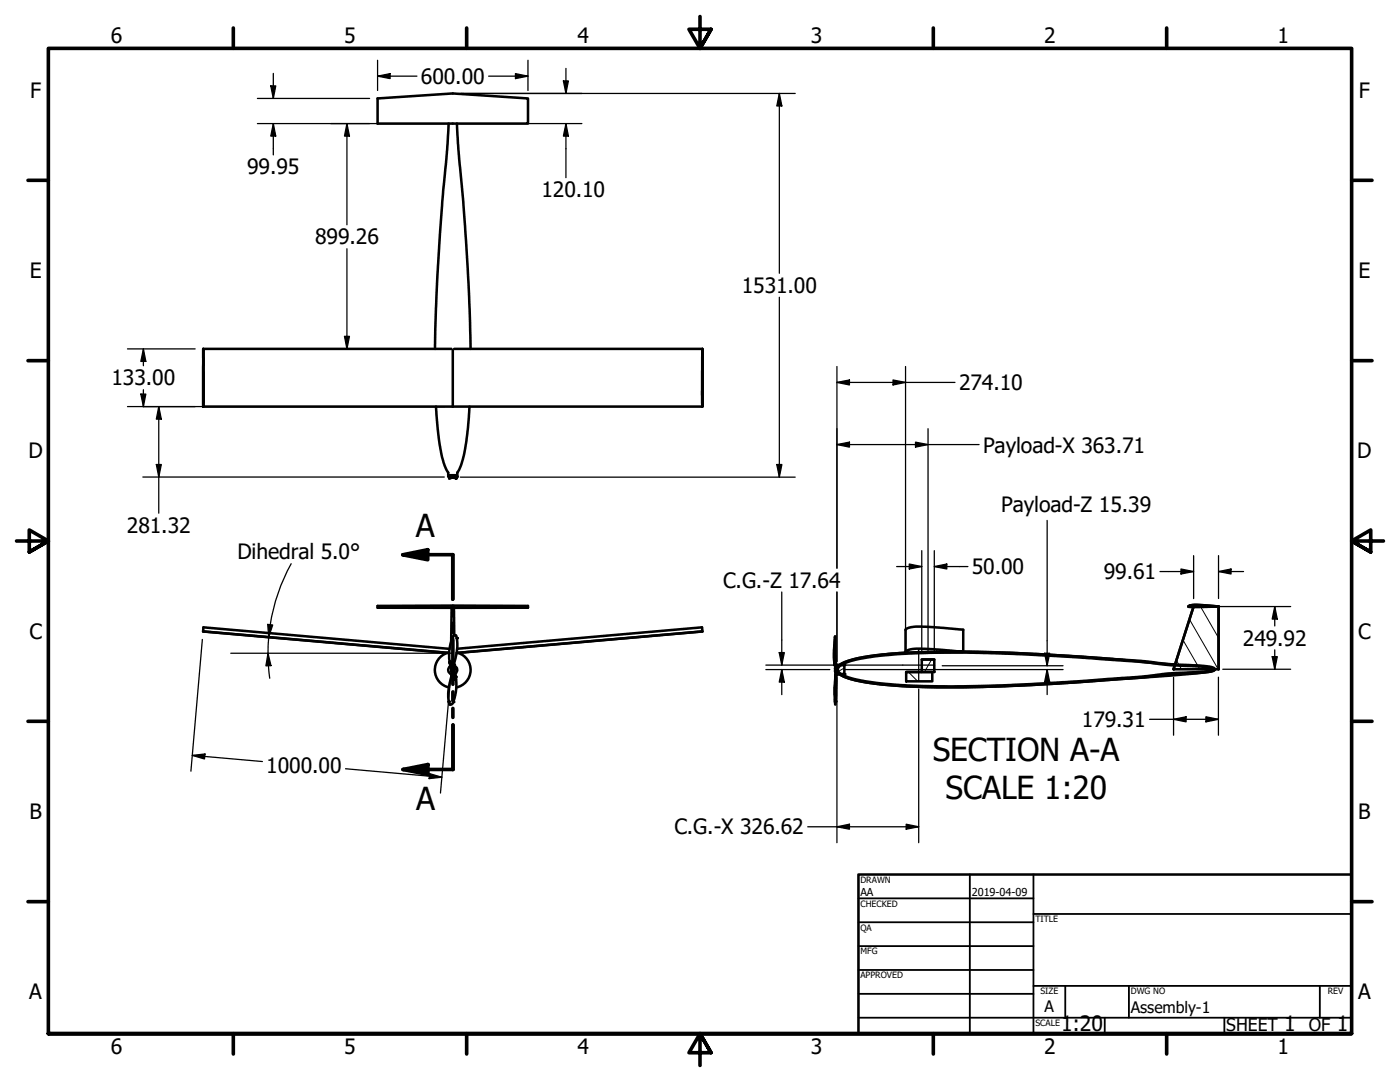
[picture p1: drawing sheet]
<svg xmlns="http://www.w3.org/2000/svg" width="279mm" height="216mm" viewBox="0 0 279 216" stroke-linecap="round" stroke-linejoin="round" font-family="sans-serif">
<!-- layer: Hatch (ANSI) -->
<g fill="none" stroke="#000" stroke-width=".2">
<path d="M166.7 128.4l-.1 .1M166.7 137.4l-.1 .1M166.9 132.7l-.2 .1M166.9 133.4l.1 .1M166.9 133.8h.1M168.5 133.3l-1.5 .8M169 135l-.2 .2M172.6 135.9l-.2 .2M173 131l-.2 .3M176.6 136.4l-.2 .2M178.1 130.5l-.2 .1M180.8 136.8l-.2 .1"/>
<path d="M181.3 134.1l1.9 1.9M182.8 130.2l-.2 .2M183.5 129.4l-.5 .9M185.1 136.9l-.2 .2M185.8 134.1l.3 .3M185.9 131.6l-1.4 2.5M187.1 129.6l-.4 .6M187.5 130l-.2 .2M189.5 136.9l-.1 .2M190.6 129.9l-.1 .2M192 130l-.2 .2M194.1 136.9l-.2 .2"/>
<path d="M196.4 130.1l-.2 .2M198.7 136.8l-.2 .2M200.7 130.3l-.1 .1M203.3 136.6l-.2 .2M205 130.4l-.1 .2M208.1 136.4l-.2 .2M209.3 130.6l-.2 .2M212.8 136.1l-.2 .2M213.6 130.9l-.2 .2M217.7 135.8l-.3 .2M217.8 131.2l-.2 .1M221.9 131.5l-.1 .2"/>
<path d="M222.5 135.4l-.2 .2M226.1 131.8l-.1 .1M227.4 135l-.3 .3M230.3 132.2l-.2 .1M232.4 134.5l-.2 .2M234.3 132.6l-.2 .2M234.8 131.8l1 1.7M236.1 127.7l3.4 5.8M237.2 134.2l-.2 .2M237.4 123.6l5.7 9.9M238.6 132.8l-.2 .1M239.6 121l3.6 6.3"/>
<path d="M239.8 120.7l.4 .4M242.4 133.5l-.4 .4"/>
</g>
<!-- layer: Visible (ANSI) -->
<g fill="none" stroke="#000" stroke-width=".51">
<path d="M75.4 19.6l15-1 15 1v5.1h-30zM89.5 24.7l-.3 5.2-.9 10.4-1 14.7-.5 14.6M91.2 24.7l.3 5.2 1 10.4 .8 13.3 .6 16M40.6 69.6v11.5zM40.6 69.6h49.5M90.4 69.8v11.3M90.6 69.6h49.6M140.2 69.6v11.5zM40.6 81.1h99.6M87 81.1l.3 4a24.7 24.7 0 0 0 2 9l.2 .2v.5h1.8v-.5a17.1 17.1 0 0 0 1.9-7.3l.5-5.9M89.8 95.2h.2M89.9 95.2l-.2 .2"/>
<path d="M89.9 95.2h.1M90 94.9l-.5 .1 .3 .2M90 94.8v.3M90.1 95l-.2 .2M90.3 95.2h.1M90.4 95l.5-.1 .4 .1-.1 .1M90.4 95.3l.7 .1M90.6 95.1l-1 .3 1.2-.2M90.7 94.8v.1M90.8 95.3h.1M90.8 95.2h.1M90.8 95.3l.1 .1"/>
<path d="M90.9 95.4h.1M90.8 95.3l.2 .1M90.8 95.4h.2M90.8 95.3v.1M90.9 95.3v.1M90.9 95.3h.1M90.9 95.2l.2 .2M90.9 95.2h.1M90.9 95.2h-.1M90.9 95.3l.1 .1M91 95.4h.1M91.2 95.1h.1"/>
<path d="M91.2 95.1l-.4 .1M40.5 126l.1-.8 49.1 4.3M40.5 126l49.1 4.3M75.4 121.3h30M89.3 130.3a3.6 3.6 0 0 0-2.5 3.5 3.6 3.6 0 0 0 2.8 3.4M89.7 132.1h.2zM89.8 132.1v.1M89.8 132.2h.1M89.9 132.2h.1M89.8 132.4h.1M89.9 132.1h-.1M89.9 132.6h.1"/>
<path d="M89.9 132.7l.2 .8M89.9 132.7a8.7 8.7 0 0 1 .7-5.9l.4-.1a7.8 7.8 0 0 1-.3 5.3l-.1 .7 .1 .8M89.9 132.6v.1M89.9 132.7h.1M89.9 132.1l-.1 .1M89.9 132.9a.9 .9 0 0 0-.4 .9 .9 .9 0 0 0 .6 .8M89.9 132.2h-.1M89.9 132.2v.1h-.1M89.9 132.4l-.1-.1 .2 .2h-.1M89.9 132.4h.1M89.9 132.7l.1 .1M90 132.4l-.1 .2"/>
<path d="M90 132.8h.1M90 132.4h-.2M90 132.4h.1M90 132.6h.1M90 132.6h-.1M90 132.6v.1M90 132.5l-.1 .1M90 132.7v.1l-.1-.1M90 132.7v.1M90 132.7h-.1M90 132.7h.1M90.1 133.5a4.9 4.9 0 0 1-.4 2.9 6.8 6.8 0 0 0 .1 4.2l.5-.2 .2-.3"/>
<path d="M90.1 133.5h.1M90.1 121.3l-.1 6.7M90.2 121.3h-14.8v-.4h30v.4h-14.8M90.6 132.8a.9 .9 0 0 1 .6 .7 .9 .9 0 0 1-.4 .9M90.6 121.3l.1 5.5M90.6 133.5v.4M90.6 133.8v.1a9 9 0 0 1-.1 6.2M90.8 135h.1zM90.8 135.1h.1zM90.8 135.2l.1 .1zM90.8 135.6h.1M90.8 135.4l.2 .1z"/>
<path d="M90.8 135.1h.1M90.8 135.6h.2M90.9 135.5h.1M90.9 135.1h.1M91 135.6h.1M91.4 130.3a3.6 3.6 0 0 1 2.5 3.5 3.6 3.6 0 0 1-2.8 3.4M140.2 126l-.1-.8-48.9 4.3M140.2 126l-49.1 4.3M166.5 132h.1M166.5 132.1h.1M166.5 132v.1M166.5 132.2h.1"/>
<path d="M166.5 132.2l.1 .1M166.5 132.1v.1M166.6 132.2h.1M166.5 132.3h.1M166.6 132.4v.1M166.6 132.1v.1M166.6 132.2v.1M166.6 132.3v.1M166.6 132.3h.1M166.6 132.5h.1M166.6 132.5v.1M166.6 132.4h.1"/>
<path d="M166.6 132.6h.1M166.6 132.7h.1M166.6 132.6v.1M166.6 127.6l-.1 1.5a13.2 13.2 0 0 0 .2 4.2M166.7 133.9v.1M166.7 133.9l-.1 3.3 .1 3v-3.7l.1-2.1 .2-.5M166.7 133.9l.2-.1 .1 .1M166.7 133.3v.6M166.7 133.5v.3M166.9 133.4l.1 .1zM166.9 133.8h.1zM166.9 132.9l.1 .4"/>
<path d="M166.9 133.5v.3M167 132.7h1.5v1.8h-1.5zM167 133.3l-.2-.5-.1-2.2-.1-3.6 .1 6.3M167 133.3l-.1 .2-.2-.2M167 133.9l-.1 .4v1.6l-.2 4.6-.1-.9M167.4 132.9l1.2-.8a32.9 32.9 0 0 1 10.1-1.7 295.7 295.7 0 0 1 34.2 .5l14.7 1 5.5 .6 6.3 .3a5.7 5.7 0 0 1 3 .5 .47 .47 0 0 1-.6 .7l-1.5 .2-7.1 .4-4.7 .5-12.8 1-16.4 .9a144.7 144.7 0 0 1-27-.9l-2.9-.7-1.6-.7a1.11 1.11 0 0 1-.4-1.8zM167.6 132.9l2-.9a49.1 49.1 0 0 1 10.7-1.5l8-.3 13.9 .3 14.3 .8 10.7 .7 6.4 .7 4.2 .2a12.2 12.2 0 0 1 4.4 .6v.1a18.5 18.5 0 0 1-5.6 .6l-3.3 .2-5.5 .6-11.1 .8-14.5 .9a185.3 185.3 0 0 1-26.5-.3l-4-.6-3-.9a1.74 1.74 0 0 1-1.5-1.5zM167.9 132.7h.6M167.9 134.5h.6M180.7 130.1l.4 .1-4.1 .3a25.1 25.1 0 0 0-9.2 2l-.2 .2h-.6M180.7 130.1h.1M180.8 130l1-.5 2-.1 8.4 .7-10.8 .2-.5-.1-.2-.1z"/>
<path d="M180.8 134.1h5.3v1.9h-5.3zM180.8 134.1h3.2M184 131.6h2.5v2.5h-2.5zM184 131.6h2.5M192 130l16.6 .6 12.9 .8 13 1.2M192.2 130v-4.4l-5.2-.4a21.5 21.5 0 0 0-5.2 0l-1.1 .4v4.5M234.4 132.8l-.2 .7M237.2 121a3.8 3.8 0 0 1 2.7-.2l3.3 .2M237.8 121.1h.3M242.4 133.5a1.61 1.61 0 0 1-1.5 .6l-7.3 .7-25 1.7a210.1 210.1 0 0 1-32.7 .1 20.9 20.9 0 0 1-8.2-2l-.7-.1M242.5 121h.7l-5.1-.3a.75 .75 0 0 0-.9 .4h4.8M243.2 121h.1"/>
<path d="M243.2 121v12.5M243.2 121v12.5h-9M243.2 121h-5l-4 12.5M90.4 140.1h.1"/>
<circle cx="90.3" cy="133.7" r=".16"/>
<circle cx="90.3" cy="133.7" r=".26"/>
</g>
<g fill="#000">
<circle cx="90.4" cy="18.6" r=".25"/>
<circle cx="89.6" cy="95.1" r=".25"/>
<circle cx="89.6" cy="95.4" r=".25"/>
<circle cx="89.7" cy="95.2" r=".25"/>
<circle cx="89.9" cy="95.3" r=".25"/>
<circle cx="89.9" cy="95.2" r=".25"/>
<circle cx="90" cy="95.2" r=".25"/>
<circle cx="90.1" cy="95" r=".25"/>
<circle cx="90.1" cy="95.2" r=".25"/>
<circle cx="90.4" cy="95" r=".25"/>
<circle cx="90.8" cy="95.3" r=".25"/>
<circle cx="90.8" cy="95.4" r=".25"/>
<circle cx="90.9" cy="95.3" r=".25"/>
<circle cx="90.9" cy="95.4" r=".25"/>
<circle cx="90.9" cy="95.2" r=".25"/>
<circle cx="91" cy="95.4" r=".25"/>
<circle cx="91" cy="95.2" r=".25"/>
<circle cx="91.1" cy="95.4" r=".25"/>
<circle cx="91.2" cy="95.1" r=".25"/>
<circle cx="89.8" cy="132.2" r=".25"/>
<circle cx="89.8" cy="132.3" r=".25"/>
<circle cx="89.8" cy="132.4" r=".25"/>
<circle cx="89.9" cy="132.1" r=".25"/>
<circle cx="89.9" cy="132.7" r=".25"/>
<circle cx="90" cy="132.4" r=".25"/>
<circle cx="90.1" cy="133.8" r=".25"/>
<circle cx="90.1" cy="134.7" r=".25"/>
<circle cx="90.3" cy="127.3" r=".25"/>
<circle cx="90.6" cy="132.6" r=".25"/>
<circle cx="90.7" cy="133.5" r=".25"/>
<circle cx="90.8" cy="135" r=".25"/>
<circle cx="90.8" cy="135.3" r=".25"/>
<circle cx="90.9" cy="135" r=".25"/>
<circle cx="90.9" cy="135.1" r=".25"/>
<circle cx="91.2" cy="127.3" r=".25"/>
<circle cx="166.5" cy="132" r=".25"/>
<circle cx="166.5" cy="132.1" r=".25"/>
<circle cx="166.5" cy="132.2" r=".25"/>
<circle cx="166.6" cy="132.4" r=".25"/>
<circle cx="166.6" cy="132.2" r=".25"/>
<circle cx="166.6" cy="132.3" r=".25"/>
<circle cx="166.6" cy="132.5" r=".25"/>
<circle cx="166.6" cy="132.6" r=".25"/>
<circle cx="166.6" cy="132.7" r=".25"/>
<circle cx="166.6" cy="140" r=".25"/>
<circle cx="166.6" cy="132.8" r=".25"/>
<circle cx="166.7" cy="133.3" r=".25"/>
<circle cx="166.7" cy="133.9" r=".25"/>
<circle cx="166.8" cy="140" r=".25"/>
<circle cx="166.9" cy="134.4" r=".25"/>
<circle cx="166.9" cy="134.7" r=".25"/>
<circle cx="167" cy="134" r=".25"/>
<circle cx="167" cy="133.2" r=".25"/>
<circle cx="167" cy="134.5" r=".25"/>
<circle cx="168.5" cy="134.5" r=".25"/>
<circle cx="168.5" cy="132.7" r=".25"/>
<circle cx="180.7" cy="130.1" r=".25"/>
<circle cx="234.2" cy="133.5" r=".25"/>
<circle cx="237.2" cy="121" r=".25"/>
<circle cx="238.1" cy="121.1" r=".25"/>
<circle cx="242" cy="121.1" r=".25"/>
<circle cx="89.6" cy="140" r=".25"/>
<circle cx="90.5" cy="140.1" r=".25"/>
</g>
<!-- layer: Section Line (ANSI) -->
<path d="M80.4 110.7l5-1v2zM80.4 110.7h10v8.9M90.4 121.1v1.8M90.4 124.4v1.8M90.4 127.7v8.8M90.4 138v1.8M80.4 153.5l5-1v2zM90.4 141.4v1.8M90.4 144.7v8.8h-10" fill="none" stroke="#000" stroke-width=".72"/>
<g fill="#000">
<path d="M80.4 110.7l5-1v2z" fill-rule="evenodd"/>
<path d="M80.4 153.5l5-1v2z" fill-rule="evenodd"/>
</g>
<!-- layer: Title (ANSI) -->
<g fill="none" stroke="#000" stroke-width=".36">
<path d="M171.3 179.3h34.9M193.5 174.5v31.7M206.2 174.5v31.7M171.3 184h34.9M171.3 188.8h34.9M171.3 193.5h34.9M171.3 198.3h34.9M206.2 196.7h63.5M206.2 182.4h63.5M212.6 196.7v6.4M225.3 196.7v6.4M263.4 196.7v6.4"/>
<path d="M171.3 203.1h98.4M220.5 203.1v3.1M244.3 203.1v3.1"/>
</g>
<path d="M171.3 174.5h98.4v31.7h-98.4z" fill="none" stroke="#000" stroke-width=".51"/>
<!-- layer: Border (ANSI) -->
<g fill="none" stroke="#000" stroke-width=".72">
<path d="M46.6 5.6v4.1M93.1 5.6v4.1M139.7 3.3v6.4l-2.2-3.9h4.4l-2.2 3.9 2.2-3.9M186.3 5.6v4.1M232.8 5.6v4.1M5.6 36h4.1M269.7 36h4.1M5.6 72h4.1M269.7 72h4.1M3.3 107.9h6.4l-3.9-2.2v4.5l3.9-2.3-3.9 2.3M276.1 107.9h-6.4l3.9-2.2v4.5l-3.9-2.3 3.9 2.3M5.6 143.9h4.1"/>
<path d="M269.7 143.9h4.1M5.6 179.9h4.1M269.7 179.9h4.1M9.7 206.2v-196.5h260v196.5h-260h260M46.6 206.2v4.1M93.1 206.2v4.1M141.9 210.1l-2.2-3.9 2.2 3.9h-4.4l2.2-3.9v6.4M186.3 206.2v4.1M232.8 206.2v4.1"/>
</g>
<!-- layer: Sketch Geometry (ANSI) -->
<path d="M46.1 130.3h44.2" fill="none" stroke="#000" stroke-width=".25"/>
<!-- layer: Dimension (ANSI) -->
<g fill="none" stroke="#000" stroke-width=".25">
<path d="M51.4 19.6h22.4M54 17.1h1l-.5 2.5zM54.5 14.6v5M75.4 15.2l2.5-.5v1zM75.4 15.2h7.8M75.4 12v6.1M91.9 18.6h66.8M97.5 15.2h7.9M102.9 14.7l2.5 .5-2.5 .5zM105.4 12v6.1M112.4 16.2h1l-.5 2.4zM112.9 13.7v4.9"/>
<path d="M155.5 18.6l.5 2.5h-1zM155.5 18.6v35.9M51.4 24.7h37.4M54.5 24.7l.5 2.5h-1zM54.5 24.7v6.2M69.2 24.7l.5 2.5h-1zM69.2 24.7v20.2M92 24.7h24.1M112.9 24.7l.5 2.5h-1zM112.9 24.7v10.8M69.2 49.6v20M155.5 59.3v35.9"/>
<path d="M25.4 69.6h13.5M28.1 78.6h1l-.5 2.5zM28.6 69.6l.5 2.5h-1zM28.6 69.6v3.4M28.6 77.8v3.3M66.1 69.6h22.7M68.7 67.1h1l-.5 2.5zM167 76.3l2.5-.5v1zM167 73.1v40.3M167 76.3h23.6M178.2 75.8l2.5 .5-2.5 .5zM180.7 73.1v55.4"/>
<path d="M25.4 81.1h63.4M28.5 95.2h60.2M31.2 92.7h1l-.5 2.5zM31.7 81.1l.5 2.5h-1zM31.7 81.1v21.3M91.9 95.2h66.8M155 92.7h1l-.5 2.5zM167 88.7l2.5-.5v1zM167 88.7h28.4M182.7 88.2l2.5 .5-2.5 .5zM185.2 85.5v44.5M58.1 112.5a36.9 36.9 0 0 0-4.6 17.9"/>
<path d="M156 118.1v14.6M167 118.1v13.9M178.9 113.1h5.1M181.5 112.5l2.5 .6-2.5 .4zM184 109.9v20.1M186.5 113.1l2.5-.6v1zM186.5 113.1h6.7M186.5 109.9v20.1M209 103.8v29M231.5 114h6.7M235.7 113.5l2.5 .5-2.5 .5zM238.2 110.9v8.5"/>
<path d="M243.2 114l2.5-.5v1zM243.2 110.9v8.5M243.2 114h5M40.4 127.6l-2.3 26.3M53.4 124.6l1 .1-.8 2.4zM53.5 130.3l.6 2.5-1 .1zM53.5 130.3l.3 5M90.2 132l-2.3 26.2M152.8 133.6h12.8M152.8 132.7h27.4M155.5 130.2h1l-.5 2.5zM156 133.6l.5 2.5h-1z"/>
<path d="M156 133.6v5M167 135.2v32.9M168.6 133.6h14.6M183.3 137.5v30.6M183.5 133.6h28.7M188 132.8h24.2M208.5 130.3h1l-.5 2.5zM209 133.6l.5 2.5h-1zM209 133.6v5M234.2 135.1v11.6M239.8 121h17.8M243.2 135.1v11.6"/>
<path d="M244 133.5h13.6M253.9 131h1l-.5 2.5zM254.4 121l.5 2.5h-1zM254.4 121v3.9M254.4 129.7v3.8M38.4 150.7l2.5-.2-.1 .9zM38.4 150.7l14 1.3M69 153.4l19.2 1.7M85.7 154.4l2.5 .7-2.6 .3zM229.4 143.5h13.8M234.2 143.5l2.5-.5v1zM240.7 143l2.5 .5-2.5 .5z"/>
<path d="M161.2 165h22.1M167 165l2.5-.5v1zM180.8 164.5l2.5 .5-2.5 .5z"/>
</g>
<g fill="#000">
<path d="M54 17.1h1l-.5 2.5z" fill-rule="evenodd"/>
<path d="M75.4 15.2l2.5-.5v1z" fill-rule="evenodd"/>
<path d="M102.9 14.7l2.5 .5-2.5 .5z" fill-rule="evenodd"/>
<path d="M112.4 16.2h1l-.5 2.4z" fill-rule="evenodd"/>
<path d="M54.5 24.7l.5 2.5h-1z" fill-rule="evenodd"/>
<path d="M69.2 24.7l.5 2.5h-1z" fill-rule="evenodd"/>
<path d="M112.9 24.7l.5 2.5h-1z" fill-rule="evenodd"/>
<path d="M155.5 18.6l.5 2.5h-1z" fill-rule="evenodd"/>
<path d="M28.1 78.6h1l-.5 2.5z" fill-rule="evenodd"/>
<path d="M28.6 69.6l.5 2.5h-1z" fill-rule="evenodd"/>
<path d="M68.7 67.1h1l-.5 2.5z" fill-rule="evenodd"/>
<path d="M167 76.3l2.5-.5v1z" fill-rule="evenodd"/>
<path d="M178.2 75.8l2.5 .5-2.5 .5z" fill-rule="evenodd"/>
<path d="M31.2 92.7h1l-.5 2.5z" fill-rule="evenodd"/>
<path d="M31.7 81.1l.5 2.5h-1z" fill-rule="evenodd"/>
<path d="M155 92.7h1l-.5 2.5z" fill-rule="evenodd"/>
<path d="M167 88.7l2.5-.5v1z" fill-rule="evenodd"/>
<path d="M182.7 88.2l2.5 .5-2.5 .5z" fill-rule="evenodd"/>
<path d="M181.5 112.5l2.5 .6-2.5 .4z" fill-rule="evenodd"/>
<path d="M186.5 113.1l2.5-.6v1z" fill-rule="evenodd"/>
<path d="M235.7 113.5l2.5 .5-2.5 .5z" fill-rule="evenodd"/>
<path d="M243.2 114l2.5-.5v1z" fill-rule="evenodd"/>
<path d="M53.4 124.6l1 .1-.8 2.4z" fill-rule="evenodd"/>
<path d="M53.5 130.3l.6 2.5-1 .1z" fill-rule="evenodd"/>
<path d="M155.5 130.2h1l-.5 2.5z" fill-rule="evenodd"/>
<path d="M156 133.6l.5 2.5h-1z" fill-rule="evenodd"/>
<path d="M208.5 130.3h1l-.5 2.5z" fill-rule="evenodd"/>
<path d="M209 133.6l.5 2.5h-1z" fill-rule="evenodd"/>
<path d="M253.9 131h1l-.5 2.5z" fill-rule="evenodd"/>
<path d="M254.4 121l.5 2.5h-1z" fill-rule="evenodd"/>
<path d="M38.4 150.7l2.5-.2-.1 .9z" fill-rule="evenodd"/>
<path d="M85.7 154.4l2.5 .7-2.6 .3z" fill-rule="evenodd"/>
<path d="M234.2 143.5l2.5-.5v1z" fill-rule="evenodd"/>
<path d="M240.7 143l2.5 .5-2.5 .5z" fill-rule="evenodd"/>
<path d="M167 165l2.5-.5v1z" fill-rule="evenodd"/>
<path d="M180.8 164.5l2.5 .5-2.5 .5z" fill-rule="evenodd"/>
</g>
<!-- layer: Center Mark (ANSI) -->
<path d="M180.2 132.7h6.3M183.3 129.5v6.4" fill="none" stroke="#000" stroke-width=".25"/>
<g font-size="6.3">
<text x="83" y="107.2">A</text>
<text x="186.1" y="151.8">SECTION A-A</text>
<text x="83.1" y="161.6">A</text>
<text x="188.7" y="159.4">SCALE 1:20</text>
</g>
<g font-size="4.2">
<text x="22.1" y="8.6">6</text>
<text x="68.7" y="8.6">5</text>
<text x="115.3" y="8.6">4</text>
<text x="161.8" y="8.6">3</text>
<text x="208.4" y="8.6">2</text>
<text x="255" y="8.6">1</text>
<text x="84" y="16.7">600.00</text>
<text x="6" y="19.5">F</text>
<text x="271.2" y="19.5">F</text>
<text x="49.3" y="34.8">99.95</text>
<text x="108.1" y="39.4">120.10</text>
<text x="62.9" y="48.8">899.26</text>
<text x="5.9" y="55.5">E</text>
<text x="148" y="58.4">1531.00</text>
<text x="271.1" y="55.5">E</text>
<text x="22.2" y="76.9">133.00</text>
<text x="191.4" y="77.8">274.10</text>
<text x="5.7" y="91.5">D</text>
<text x="196.2" y="90.3">Payload-X 363.71</text>
<text x="270.9" y="91.5">D</text>
<text x="25.3" y="106.3">281.32</text>
<text x="199.8" y="102.2">Payload-Z 15.39</text>
<text x="47.4" y="111.6">Dihedral 5.0°</text>
<text x="144.3" y="117.3">C.G.-Z 17.64</text>
<text x="194" y="114.6">50.00</text>
<text x="220.3" y="115.6">99.61</text>
<text x="5.9" y="127.5">C</text>
<text x="248.1" y="128.8">249.92</text>
<text x="271" y="127.5">C</text>
<text x="215.9" y="145.1">179.31</text>
<text x="53.1" y="154.2">1000.00</text>
<text x="5.9" y="163.4">B</text>
<text x="134.6" y="166.5">C.G.-X 326.62</text>
<text x="271.1" y="163.4">B</text>
<text x="5.8" y="199.4">A</text>
<text x="271" y="199.4">A</text>
<text x="211.8" y="205.8">1:20</text>
<text x="256.3" y="205.8">1</text>
<text x="266.8" y="205.8">1</text>
<text x="22.1" y="210.3">6</text>
<text x="68.7" y="210.3">5</text>
<text x="115.3" y="210.3">4</text>
<text x="161.8" y="210.3">3</text>
<text x="208.4" y="210.3">2</text>
<text x="255" y="210.3">1</text>
</g>
<g font-size="3.5">
<text x="244.7" y="205.8">SHEET</text>
<text x="261.2" y="205.8">OF</text>
</g>
<g font-size="3.2">
<text x="208.5" y="202">A</text>
<text x="225.7" y="202.1">Assembly-1</text>
</g>
<g font-size="2.2">
<text x="171.7" y="178.9">AA</text>
<text x="193.9" y="178.8">2019-04-09</text>
</g>
<g font-size="1.7">
<text x="171.7" y="176.1">DRAWN</text>
<text x="171.7" y="180.9">CHECKED</text>
<text x="171.7" y="185.7">QA</text>
<text x="206.6" y="184">TITLE</text>
<text x="171.7" y="190.5">MFG</text>
<text x="171.7" y="195.2">APPROVED</text>
<text x="207.6" y="198.4">SIZE</text>
<text x="225.7" y="198.4">DWG NO</text>
<text x="265" y="198.4">REV</text>
<text x="206.6" y="204.7">SCALE</text>
</g>
</svg>
